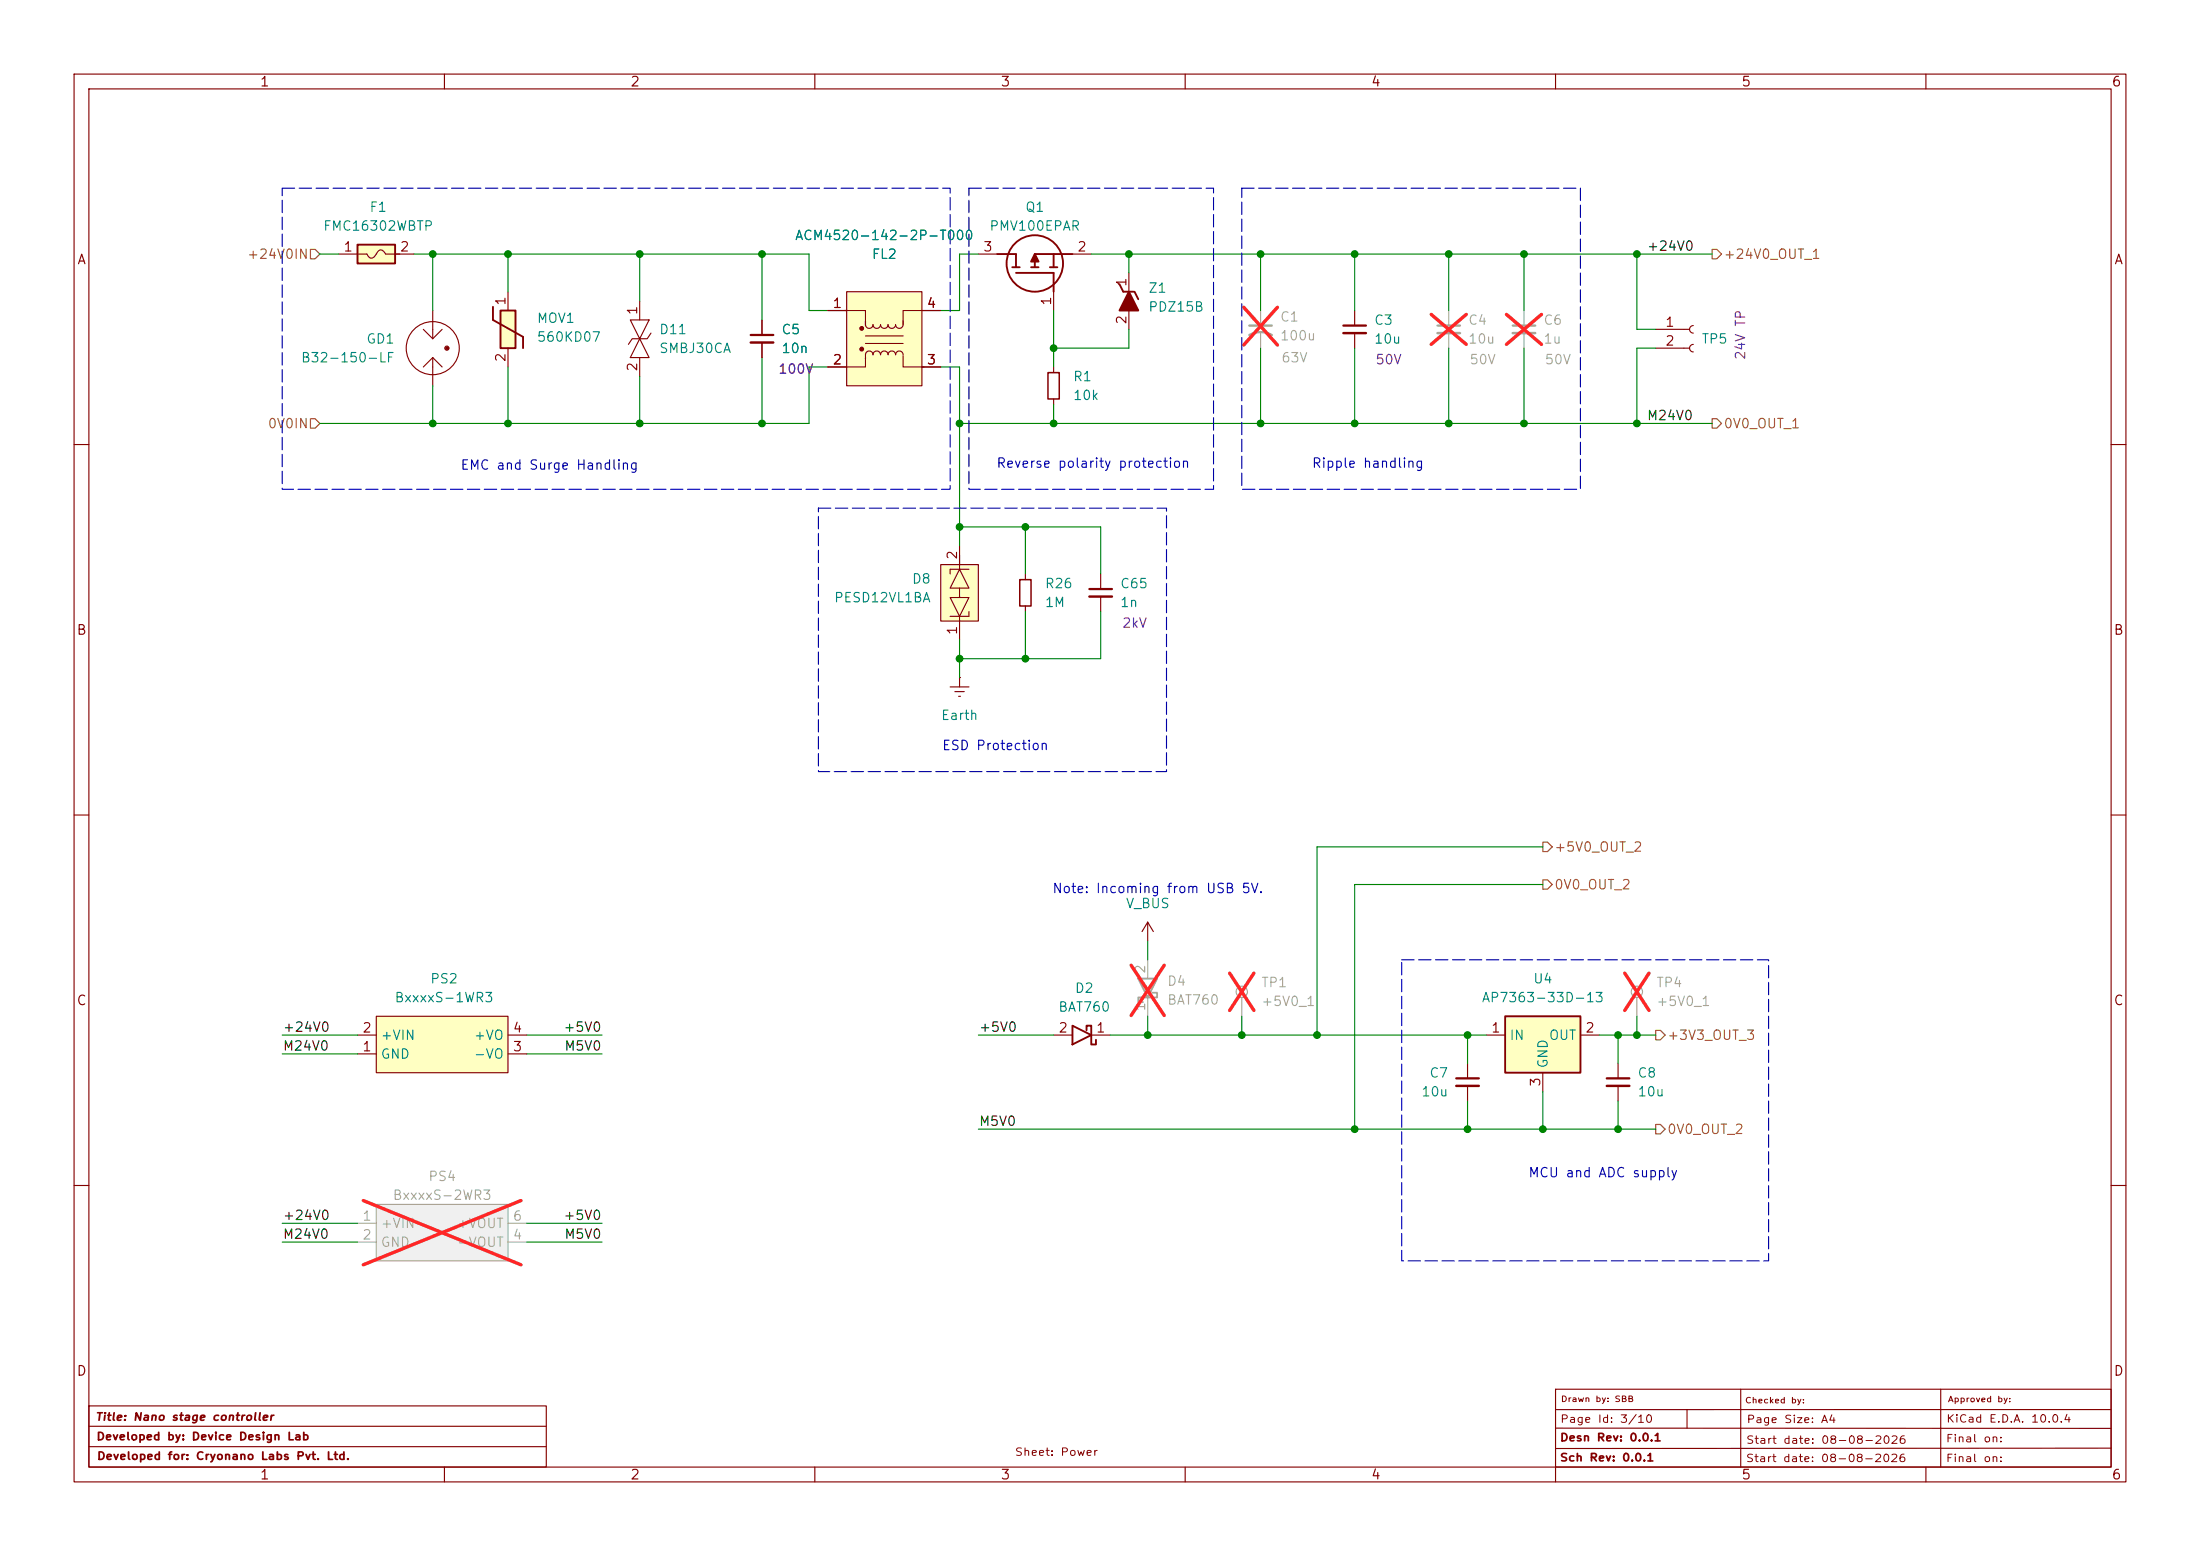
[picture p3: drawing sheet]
<svg xmlns="http://www.w3.org/2000/svg" width="297mm" height="210mm" viewBox="0 0 297 210" stroke-linecap="round" stroke-linejoin="round" font-family="sans-serif">
<g fill="none" stroke="#840000" stroke-width=".15">
<path d="M10 10h277v190h-277zM12 12h273v186h-273zM60 10v2M110 10v2M160 10v2M210 10v2M260 10v2M10 60h2M285 60h2M10 110h2M285 110h2M10 160h2"/>
<path d="M285 160h2M12 189.8h61.8v8.2h-61.8zM12 195.3h61.8M12 192.5h61.8M60 198v2M110 198v2M160 198v2M210 187.5h75v10.5h-75zM210 198v2M210 192.8h75M227.7 190.3v2.5M235 187.5v10.5"/>
<path d="M260 198v2M262 187.5v10.5M285 195.5h-75M285 190.2l-75 .1"/>
</g>
<path d="M67.6 41.9h2v5.1h-2z" fill="#ffffc2"/>
<path d="M66.5 41.4v1.8l4.1 2.3v1.5M67.6 41.9h2v5.1h-2z" fill="none" stroke="#840000" stroke-width=".25"/>
<path d="M68.6 39.4v2.5M68.6 47v2.5M198.1 143.5v2M198.1 146.6v2" fill="none" stroke="#840000" stroke-width=".15"/>
<path d="M196.6 145.5h3" fill="none" stroke="#840000" stroke-width=".3"/>
<path d="M196.6 146.6h3" fill="none" stroke="#840000" stroke-width=".33"/>
<g fill="none" stroke="#a1a1a1" stroke-width=".15">
<path d="M221 134.6v2.6"/>
<circle cx="221" cy="133.9" r=".76"/>
</g>
<path d="M219.3 131.3l3.3 5.1M222.6 131.3l-3.3 5.1" fill="none" stroke="#ff2626" stroke-width=".46"/>
<path d="M203.2 137.2h10.2v7.6h-10.2z" fill="#ffffc2"/>
<g fill="none" stroke="#840000" stroke-width=".25">
<path d="M134.6 34.3h2.6v1.8M136.7 36.1h1M137.2 36.8h5v2.6M139.2 36.1h1M141.7 36.1h1M142.2 34.3v1.8M144.8 34.3h-5.1v1.8M203.2 137.2h10.2v7.6h-10.2z"/>
<circle cx="139.7" cy="35.6" r="3.8"/>
</g>
<g fill="none" stroke="#840000" stroke-width=".15">
<path d="M132.1 34.3h2.5M142.2 39.4v2.5M144.8 34.3h2.5M57.1 44.5l1.3 1.2M58.4 41.9v3.8M58.4 48.3v3.8M58.4 48.3l-1.3 1.2M58.4 48.3l1.3 1.2M59.7 44.5l-1.3 1.2M85.1 43.2h2.5l-1.2 2.5zM86.4 45.7l1.2 2.6h-2.5zM86.4 40.6v2.6"/>
<path d="M86.4 48.3v2.5M87.9 45l-.5 .7h-2.1l-.5 .8M102.9 43.2v2M102.9 46.2v2.1M200.7 139.7h2.5M213.4 139.7h2.5M208.3 144.8v2.5M218.4 143.5v2M218.4 146.6v2"/>
<circle cx="58.4" cy="47" r="3.6"/>
<circle cx="60.3" cy="47" r=".13"/>
<circle cx="60.3" cy="47" r=".28"/>
<circle cx="60.5" cy="47" r=".13"/>
</g>
<path d="M139.7 34.3l.5 1h-1z" fill="#840000" stroke="#840000" stroke-width=".25"/>
<path d="M101.3 45.2h3.1M216.9 145.5h3.1" fill="none" stroke="#840000" stroke-width=".3"/>
<path d="M101.3 46.2h3.1M216.9 146.6h3.1" fill="none" stroke="#840000" stroke-width=".33"/>
<path d="M168.7 45.2a3.2 3.2 0 0 1 3 0M168.7 43.9h3" fill="none" stroke="#a1a1a1" stroke-width=".3"/>
<path d="M168.9 42.9h.5M169.2 42.7v.5M170.2 41.9v2M170.2 45v2" fill="none" stroke="#a1a1a1" stroke-width=".15"/>
<path d="M167.9 41.5l4.6 5.1M172.5 41.5l-4.6 5.1" fill="none" stroke="#ff2626" stroke-width=".46"/>
<path d="M114.3 39.4h10.2v12.7h-10.2z" fill="#ffffc2"/>
<path d="M114.3 39.4h10.2v12.7h-10.2zM111.8 41.9h2.5M114 41.9h2.8v2M116.8 48.3v1.2h-5M116.8 45.3h5.1M116.8 46.4h5.1M121.9 43.3v.5a.51 .51 0 0 1-.5 .5 .51 .51 0 0 1-.5-.5 .51 .51 0 0 1-.5 .5 .51 .51 0 0 1-.5-.5 .51 .51 0 0 1-.5 .5 .51 .51 0 0 1-.5-.5 .51 .51 0 0 1-.5 .5 .51 .51 0 0 1-.5-.5 .51 .51 0 0 1-.6 .5 .51 .51 0 0 1-.5-.5M121.9 47.9a.51 .51 0 0 0-.5-.5 .51 .51 0 0 0-.5 .5 .51 .51 0 0 0-.5-.5 .51 .51 0 0 0-.5 .5 .51 .51 0 0 0-.5-.5 .51 .51 0 0 0-.5 .5 .51 .51 0 0 0-.5-.5 .51 .51 0 0 0-.5 .5 .51 .51 0 0 0-.6-.5 .51 .51 0 0 0-.5 .5v.5M121.9 48v1.5h2.8M124.5 49.5h2.5M127 41.9h-5.1v1.8" fill="none" stroke="#840000" stroke-width=".15"/>
<g fill="#840000" stroke="#840000" stroke-width=".15">
<circle cx="116.3" cy="44.3" r=".25"/>
<circle cx="116.3" cy="47.1" r=".25"/>
</g>
<g fill="none" stroke="#a1a1a1" stroke-width=".15">
<path d="M167.6 134.6v2.6"/>
<circle cx="167.6" cy="133.9" r=".76"/>
</g>
<path d="M166 131.3l3.3 5.1M169.3 131.3l-3.3 5.1" fill="none" stroke="#ff2626" stroke-width=".46"/>
<path d="M50.8 162.6h17.8v7.6h-17.8z" fill="#f0f0f0"/>
<path d="M48.3 165.1h2.5M48.3 167.6h2.5M50.8 162.6h17.8v7.6h-17.8zM68.6 165.1h2.5M68.6 167.6h2.5" fill="none" stroke="#a1a1a1" stroke-width=".15"/>
<path d="M49 162l21.3 8.7M70.3 162l-21.3 8.7" fill="none" stroke="#ff2626" stroke-width=".46"/>
<path d="M50.8 137.2h17.8v7.6h-17.8z" fill="#ffffc2"/>
<g fill="none" stroke="#840000" stroke-width=".15">
<path d="M142.2 49.5v.8M142.2 53.8v.8M223.5 44.5h4.6M223.5 47h4.6M228.6 43.9a.51 .51 0 0 0-.5 .6 .51 .51 0 0 0 .5 .5M228.6 46.5a.51 .51 0 0 0-.5 .5 .51 .51 0 0 0 .5 .5M128.3 92.7h2.5M128.9 93.3h1.3M129.4 94h.3M129.5 91.4h.1M129.5 91.4v1.3M48.3 139.7h2.5"/>
<path d="M50.8 137.2h17.8v7.6h-17.8zM68.6 139.7h2.5M48.3 142.2h2.5M68.6 142.2h2.5"/>
</g>
<path d="M141.5 50.3h1.5v3.5h-1.5z" fill="none" stroke="#840000" stroke-width=".2"/>
<path d="M153.7 132.1h2.5l-1.3 2.5zM155.6 134h.6v.6h-2.5v.7h.6" fill="none" stroke="#a1a1a1" stroke-width=".25"/>
<path d="M195.6 41.9v2M195.6 45v2M154.9 129.5v2.6M154.9 134.6v2.6" fill="none" stroke="#a1a1a1" stroke-width=".15"/>
<path d="M193.2 42.4l4.7 4.1M197.9 42.4l-4.7 4.1M152.7 130.3l4.5 6.8M157.2 130.3l-4.5 6.8" fill="none" stroke="#ff2626" stroke-width=".46"/>
<path d="M194.1 43.9h3" fill="none" stroke="#a1a1a1" stroke-width=".3"/>
<path d="M194.1 45h3" fill="none" stroke="#a1a1a1" stroke-width=".33"/>
<path d="M48.3 33h5v2.6h-5z" fill="#ffffc2"/>
<path d="M45.7 34.3h3.8l.2 .2a.51 .51 0 0 0 .8 .2l.4-.7a.51 .51 0 0 1 .9-.1l.3 .4h3.8M142.2 139.7h2.6M147.3 139.7h2.6M154.9 124.5l-.7 1.2M154.9 124.5l.8 1.2M154.9 124.5v2.5" fill="none" stroke="#840000" stroke-width=".15"/>
<path d="M48.3 33h5v2.6h-5zM144.8 138.4l2.5 1.3-2.5 1.3zM146.7 139.1v-.7h.6v2.6h.7v-.7" fill="none" stroke="#840000" stroke-width=".25"/>
<path d="M127 76.2h5.1v7.6h-5.1z" fill="#ffffc2"/>
<g fill="none" stroke="#840000" stroke-width=".15">
<path d="M152.4 36.8v2.6M102.9 43.2v2M102.9 46.2v2.1M111.8 41.9h2.5M111.8 49.5h2.5M124.5 41.9h2.5M124.5 49.5h2.5M152.4 41.9v2.6M182.9 41.9v2M182.9 45v2M127 76.2h5.1v7.6h-5.1zM129.5 76.8l1.3 2.6h-2.5z"/>
<path d="M129.5 73.7v3.1M129.5 79.4v1.2M130.8 76.8h-2.5v.7M138.4 77.5v.7M148.6 77.5v2M128.3 80.6h2.5l-1.3 2.6zM129.5 83.2v3.2M130.8 82.6v.6h-2.5M138.4 81.8v.8M148.6 80.5v2.1"/>
</g>
<path d="M137.7 78.2h1.5v3.6h-1.5z" fill="none" stroke="#840000" stroke-width=".2"/>
<path d="M181.4 43.9h3M147.1 79.5h3" fill="none" stroke="#840000" stroke-width=".3"/>
<path d="M181.4 45h3M147.1 80.5h3" fill="none" stroke="#840000" stroke-width=".33"/>
<path d="M204.2 43.9h3.1" fill="none" stroke="#a1a1a1" stroke-width=".3"/>
<path d="M204.2 45h3.1" fill="none" stroke="#a1a1a1" stroke-width=".33"/>
<path d="M205.7 41.9v2M205.7 45v2" fill="none" stroke="#a1a1a1" stroke-width=".15"/>
<path d="M203.4 42.4l4.7 4.1M208.1 42.4l-4.7 4.1" fill="none" stroke="#ff2626" stroke-width=".46"/>
<path d="M151.1 38.4l.5 1h1.4M153.2 39.4l.5 1" fill="none" stroke="#840000" stroke-width=".25"/>
<path d="M152.4 39.4l1.3 2.5h-2.6z" fill="#840000" stroke="#840000" stroke-width=".25"/>
<path d="M41.9 33.7h.6l.7 .6-.7 .6h-.6zM231.1 33.7h.7l.6 .6-.6 .6h-.7zM41.9 56.5h.6l.7 .7-.7 .6h-.6zM231.1 56.5h.7l.6 .7-.6 .6h-.7zM208.3 113.7h.6l.6 .6-.6 .6h-.6zM208.3 118.7h.6l.6 .7-.6 .6h-.6zM223.5 139.1h.7l.6 .6-.6 .6h-.7zM223.5 151.8h.7l.6 .6-.6 .6h-.7z" fill="none" stroke="#848400" stroke-width=".16"/>
<g fill="none" stroke="#008400" stroke-width=".15">
<path d="M43.2 34.3h2.5M55.9 34.3h53.3v7.6h2.6M58.4 34.3v7.6M68.6 34.3v5.1M86.4 34.3v6.3M102.9 34.3v8.9M132.1 34.3h-2.6v7.6h-2.5M147.3 34.3h83.8M152.4 34.3v2.5M170.2 34.3v7.6M182.9 34.3v7.6M195.6 34.3v7.6"/>
<path d="M205.7 34.3v7.6M221 34.3v10.2h2.5M58.4 52.1v5.1M68.6 49.5v7.7M86.4 50.8v6.4M102.9 48.3v8.9M111.8 49.5h-2.6v7.7h-66M127 49.5h2.5v24.2M129.5 57.2h101.6M142.2 41.9v7.6M142.2 54.6v2.6M152.4 44.5v2.5h-10.2"/>
<path d="M170.2 47v10.2M182.9 47v10.2M195.6 47v10.2M205.7 47v10.2M223.5 47h-2.5v10.2M129.5 71.1h19.1v6.4M138.4 71.1v6.4M129.5 86.4v5M138.4 82.6v6.3M148.6 82.6v6.3h-19.1M208.3 119.4h-25.4v33M208.3 114.3h-30.5v25.4"/>
<path d="M38.1 139.7h10.2M71.1 139.7h10.2M132.1 139.7h10.1M149.9 139.7h50.8M154.9 127v2.5M154.9 137.2v2.5M167.6 137.2v2.5M198.1 139.7v3.8M215.9 139.7h7.6M218.4 139.7v3.8M221 137.2v2.5M38.1 142.2h10.2"/>
<path d="M71.1 142.2h10.2M132.1 152.4h91.4M198.1 148.6v3.8M208.3 147.3v5.1M218.4 148.6v3.8M38.1 165.1h10.2M38.1 167.6h10.2M71.1 165.1h10.2M71.1 167.6h10.2"/>
</g>
<path d="M38.1 25.4h90.2v40.6h-90.2zM130.8 25.4h33v40.6h-33zM167.6 25.4h45.8v40.6h-45.8zM110.5 68.6h47v35.5h-47zM189.2 129.5h49.6v40.7h-49.6z" fill="none" stroke="#0000c2" stroke-width=".15" stroke-dasharray="1.7 .6"/>
<g fill="#008400" stroke="#008400" stroke-width=".14">
<circle cx="138.4" cy="71.1" r=".46"/>
<circle cx="138.4" cy="88.9" r=".46"/>
<circle cx="129.5" cy="71.1" r=".46"/>
<circle cx="129.5" cy="57.2" r=".46"/>
<circle cx="142.2" cy="57.2" r=".46"/>
<circle cx="129.5" cy="88.9" r=".46"/>
<circle cx="208.3" cy="152.4" r=".46"/>
<circle cx="198.1" cy="139.7" r=".46"/>
<circle cx="218.4" cy="139.7" r=".46"/>
<circle cx="221" cy="139.7" r=".46"/>
<circle cx="218.4" cy="152.4" r=".46"/>
<circle cx="68.6" cy="34.3" r=".46"/>
<circle cx="58.4" cy="34.3" r=".46"/>
<circle cx="68.6" cy="57.2" r=".46"/>
<circle cx="58.4" cy="57.2" r=".46"/>
<circle cx="86.4" cy="34.3" r=".46"/>
<circle cx="102.9" cy="34.3" r=".46"/>
<circle cx="205.7" cy="57.2" r=".46"/>
<circle cx="221" cy="34.3" r=".46"/>
<circle cx="205.7" cy="34.3" r=".46"/>
<circle cx="221" cy="57.2" r=".46"/>
<circle cx="182.9" cy="34.3" r=".46"/>
<circle cx="170.2" cy="34.3" r=".46"/>
<circle cx="142.2" cy="47" r=".46"/>
<circle cx="195.6" cy="57.2" r=".46"/>
<circle cx="152.4" cy="34.3" r=".46"/>
<circle cx="195.6" cy="34.3" r=".46"/>
<circle cx="170.2" cy="57.2" r=".46"/>
<circle cx="182.9" cy="57.2" r=".46"/>
<circle cx="102.9" cy="57.2" r=".46"/>
<circle cx="86.4" cy="57.2" r=".46"/>
<circle cx="198.1" cy="152.4" r=".46"/>
<circle cx="182.9" cy="152.4" r=".46"/>
<circle cx="177.8" cy="139.7" r=".46"/>
<circle cx="154.9" cy="139.7" r=".46"/>
<circle cx="167.6" cy="139.7" r=".46"/>
</g>
<g font-size="1.3" fill="#840000">
<text x="35" y="12">1</text>
<text x="85" y="12">2</text>
<text x="135" y="12">3</text>
<text x="185" y="12">4</text>
<text x="235" y="12">5</text>
<text x="285" y="12">6</text>
<text x="10.3" y="36">A</text>
<text x="46.3" y="34.3">1</text>
<text x="53.9" y="34.3">2</text>
<text x="132.6" y="34.3">3</text>
<text x="145.3" y="34.3">2</text>
<text x="285.3" y="36">A</text>
<text x="68.6" y="41.3" transform="rotate(-90 68.6 41.3)">1</text>
<text x="112.3" y="41.9">1</text>
<text x="125" y="41.9">4</text>
<text x="142.2" y="41.3" transform="rotate(-90 142.2 41.3)">1</text>
<text x="152.4" y="38.8" transform="rotate(-90 152.4 38.8)">1</text>
<text x="86.3" y="42.6" transform="rotate(-90 86.3 42.6)">1</text>
<text x="152.4" y="43.9" transform="rotate(-90 152.4 43.9)">2</text>
<text x="224.7" y="44.4">1</text>
<text x="224.7" y="47">2</text>
<text x="68.6" y="49" transform="rotate(-90 68.6 49)">2</text>
<text x="86.3" y="50.2" transform="rotate(-90 86.3 50.2)">2</text>
<text x="112.3" y="49.5">2</text>
<text x="125" y="49.5">3</text>
<text x="129.5" y="75.6" transform="rotate(-90 129.5 75.6)">2</text>
<text x="10.3" y="86">B</text>
<text x="129.5" y="85.8" transform="rotate(-90 129.5 85.8)">1</text>
<text x="285.3" y="86">B</text>
<text x="10.3" y="136">C</text>
<text x="285.3" y="136">C</text>
<text x="48.8" y="142.2">1</text>
<text x="48.8" y="139.7">2</text>
<text x="69.1" y="142.2">3</text>
<text x="69.1" y="139.7">4</text>
<text x="142.8" y="139.7">2</text>
<text x="147.9" y="139.7">1</text>
<text x="201.2" y="139.7">1</text>
<text x="213.9" y="139.7">2</text>
<text x="208.3" y="146.8" transform="rotate(-90 208.3 146.8)">3</text>
<text x="10.3" y="186">D</text>
<text x="285.3" y="186">D</text>
<text x="35" y="200">1</text>
<text x="85" y="200">2</text>
<text x="135" y="200">3</text>
<text x="185" y="200">4</text>
<text x="235" y="200">5</text>
<text x="285" y="200">6</text>
</g>
<g font-size="1.3" fill="#008484">
<text x="49.8" y="28.9">F1</text>
<text x="138.3" y="28.9">Q1</text>
<text x="43.5" y="31.5">FMC16302WBTP</text>
<text x="107.2" y="32.7">ACM4520-142-2P-T000</text>
<text x="117.6" y="35.3">FL2</text>
<text x="133.5" y="31.5">PMV100EPAR</text>
<text x="154.9" y="39.8">Z1</text>
<text x="49.4" y="46.7">GD1</text>
<text x="72.4" y="46.4">560KD07</text>
<text x="72.4" y="43.9">MOV1</text>
<text x="88.9" y="48">SMBJ30CA</text>
<text x="88.9" y="45.4">D11</text>
<text x="105.4" y="45.4">C5</text>
<text x="105.4" y="48">10n</text>
<text x="154.9" y="42.4">PDZ15B</text>
<text x="185.4" y="44.2">C3</text>
<text x="185.4" y="46.7">10u</text>
<text x="229.6" y="46.7">TP5</text>
<text x="40.5" y="49.2">B32-150-LF</text>
<text x="144.8" y="51.8">R1</text>
<text x="144.8" y="54.3">10k</text>
<text x="112.5" y="81.6">PESD12VL1BA</text>
<text x="123" y="79.1">D8</text>
<text x="141" y="82.3">1M</text>
<text x="141" y="79.7">R26</text>
<text x="151.1" y="82.3">1n</text>
<text x="151.1" y="79.7">C65</text>
<text x="126.9" y="97.5">Earth</text>
<text x="151.9" y="122.9">V_BUS</text>
<text x="53.2" y="135.6">BxxxxS-1WR3</text>
<text x="58" y="133.1">PS2</text>
<text x="142.8" y="136.9">BAT760</text>
<text x="145" y="134.3">D2</text>
<text x="199.9" y="135.6">AP7363-33D-13</text>
<text x="206.9" y="133.1">U4</text>
<text x="51.3" y="143.2">GND</text>
<text x="51.3" y="140.7">+VIN</text>
<text x="63.9" y="143.2">-VO</text>
<text x="63.9" y="140.7">+VO</text>
<text x="203.7" y="140.7">IN</text>
<text x="209" y="140.7">OUT</text>
<text x="191.8" y="148.3">10u</text>
<text x="192.9" y="145.8">C7</text>
<text x="209.3" y="144.3" transform="rotate(-90 209.3 144.3)">GND</text>
<text x="221" y="145.8">C8</text>
<text x="221" y="148.3">10u</text>
</g>
<g font-size="1.3" fill="#848400">
<text x="33.3" y="35.3">+24V0IN</text>
<text x="232.6" y="35.3">+24V0_OUT_1</text>
<text x="36.1" y="58.1">0V0IN</text>
<text x="232.6" y="58.1">0V0_OUT_1</text>
<text x="209.7" y="115.3">+5V0_OUT_2</text>
<text x="209.7" y="120.4">0V0_OUT_2</text>
<text x="225" y="140.7">+3V3_OUT_3</text>
<text x="225" y="153.4">0V0_OUT_2</text>
</g>
<g font-size="1.3">
<text x="222.2" y="34.2">+24V0</text>
<text x="222.2" y="57">M24V0</text>
<text x="38.1" y="142.1">M24V0</text>
<text x="38.1" y="139.6">+24V0</text>
<text x="76" y="139.6">+5V0</text>
<text x="76.1" y="142.1">M5V0</text>
<text x="132.1" y="139.6">+5V0</text>
<text x="132.1" y="152.3">M5V0</text>
<text x="38.1" y="167.5">M24V0</text>
<text x="38.1" y="165">+24V0</text>
<text x="76" y="165">+5V0</text>
<text x="76.1" y="167.5">M5V0</text>
</g>
<g font-size="1.3" fill="#a1a1a1">
<text x="172.7" y="43.7">C1</text>
<text x="172.7" y="46.3">100u</text>
<text x="198.1" y="44.2">C4</text>
<text x="198.1" y="46.7">10u</text>
<text x="208.3" y="44.2">C6</text>
<text x="208.3" y="46.7">1u</text>
<text x="172.9" y="49.2">63V</text>
<text x="198.3" y="49.5">50V</text>
<text x="208.4" y="49.5">50V</text>
<text x="154.9" y="131.5" transform="rotate(-90 154.9 131.5)">2</text>
<text x="154.9" y="136.6" transform="rotate(-90 154.9 136.6)">1</text>
<text x="157.5" y="133.4">D4</text>
<text x="157.5" y="135.9">BAT760</text>
<text x="170.2" y="133.6">TP1</text>
<text x="170.2" y="136.1">+5V0_1</text>
<text x="223.5" y="133.6">TP4</text>
<text x="223.5" y="136.1">+5V0_1</text>
<text x="57.7" y="159.7">PS4</text>
<text x="48.8" y="165.1">1</text>
<text x="48.8" y="167.6">2</text>
<text x="51.3" y="166.1">+VIN</text>
<text x="52.9" y="162.3">BxxxxS-2WR3</text>
<text x="61.6" y="166.1">+VOUT</text>
<text x="69.1" y="167.6">4</text>
<text x="69.1" y="165.1">6</text>
<text x="51.3" y="168.6">GND</text>
<text x="61.6" y="168.6">-VOUT</text>
</g>
<g font-size="1.3" fill="#840084">
<text x="105" y="50.8">100V</text>
<text x="185.6" y="49.5">50V</text>
<text x="235.9" y="48.7" transform="rotate(-90 235.9 48.7)">24V TP</text>
<text x="151.4" y="85">2kV</text>
</g>
<g font-size="1.3" fill="#0000c2">
<text x="62.1" y="63.7">EMC and Surge Handling</text>
<text x="134.4" y="63.5">Reverse polarity protection</text>
<text x="177" y="63.5">Ripple handling</text>
<text x="127.1" y="101.6">ESD Protection</text>
<text x="142" y="120.9">Note: Incoming from USB 5V.</text>
<text x="206.2" y="159.2">MCU and ADC supply</text>
</g>
<g font-size="1" fill="#840000">
<text x="12.8" y="192">Title: Nano stage controller</text>
<text x="12.9" y="194.6">Developed by: Device Design Lab</text>
<text x="13" y="197.3">Developed for: Cryonano Labs Pvt. Ltd.</text>
<text x="136.9" y="196.7">Sheet: Power</text>
<text x="210.5" y="197.5">Sch Rev: 0.0.1</text>
<text x="210.5" y="194.8">Desn Rev: 0.0.1</text>
<text x="210.5" y="192.3">Page Id: 3/10</text>
<text x="235.6" y="197.6">Start date: 08-08-2026</text>
<text x="235.6" y="195.1">Start date: 08-08-2026</text>
<text x="235.7" y="192.3">Page Size: A4</text>
<text x="262.6" y="194.9">Final on:</text>
<text x="262.6" y="197.6">Final on:</text>
<text x="262.7" y="192.3">KiCad E.D.A. 10.0.4</text>
</g>
<g font-size=".8" fill="#840000">
<text x="210.6" y="189.4">Drawn</text>
<text x="215.3" y="189.4">by:</text>
<text x="217.9" y="189.4">SBB</text>
<text x="235.5" y="189.6">Checked</text>
<text x="241.7" y="189.6">by:</text>
<text x="262.9" y="189.4">Approved</text>
<text x="269.5" y="189.4">by:</text>
</g>
</svg>
